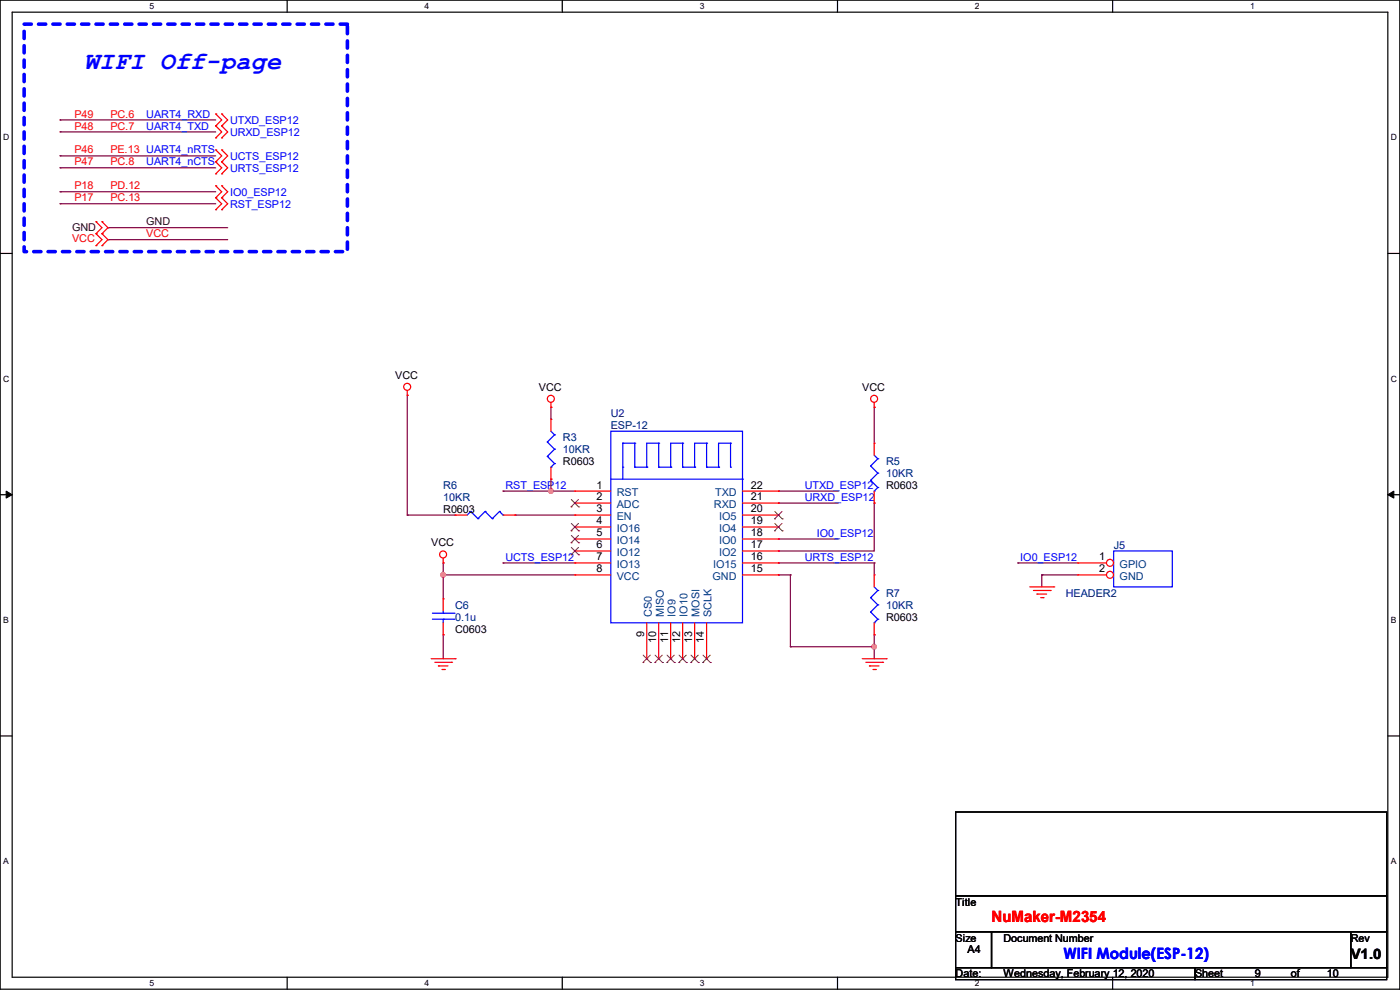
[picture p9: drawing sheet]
<svg xmlns="http://www.w3.org/2000/svg" width="297mm" height="210mm" viewBox="0 0 297 210" stroke-linecap="round" stroke-linejoin="round" font-family="sans-serif">
<path d="M0 0h297v209.8h-297zM2.6 2.6h291.8v204.7h-291.8z" fill="none" stroke="#000" stroke-width=".25"/>
<g fill="#fff">
<path d="M31.7 .3h1v2h-1z"/>
<path d="M31.7 207.6h1v1.9h-1z"/>
</g>
<path d="M60.9 0v2.6M60.9 207.3v2.5" fill="none" stroke="#000" stroke-width=".25"/>
<g fill="#fff">
<path d="M90.1 .3h1v2h-1z"/>
<path d="M90.1 207.6h1v1.9h-1z"/>
</g>
<path d="M119.3 0v2.6M119.3 207.3v2.5" fill="none" stroke="#000" stroke-width=".25"/>
<g fill="#fff">
<path d="M148.5 .3h.9v2h-.9z"/>
<path d="M148.5 207.6h.9v1.9h-.9z"/>
</g>
<path d="M177.7 0v2.6M177.7 207.3v2.5" fill="none" stroke="#000" stroke-width=".25"/>
<g fill="#fff">
<path d="M206.8 .3h1v2h-1z"/>
<path d="M206.8 207.6h1v1.9h-1z"/>
</g>
<path d="M236.1 0v2.6M236.1 207.3v2.5" fill="none" stroke="#000" stroke-width=".25"/>
<g fill="#fff">
<path d="M265.2 .3h1v2h-1z"/>
<path d="M265.2 207.6h1v1.9h-1z"/>
<path d="M.7 28.2h1.2v1.9h-1.2z"/>
<path d="M295.1 28.2h1.2v1.9h-1.2z"/>
<path d="M.7 79.3h1.2v2h-1.2z"/>
<path d="M295.1 79.3h1.2v2h-1.2z"/>
</g>
<path d="M0 53.8h2.6M294.4 53.8h2.6" fill="none" stroke="#000" stroke-width=".25"/>
<g fill="#fff">
<path d="M.7 130.5h1.2v2h-1.2z"/>
<path d="M295.1 130.5h1.1v2h-1.1z"/>
</g>
<path d="M0 104.9h2.6M294.4 104.9h2.6" fill="none" stroke="#000" stroke-width=".25"/>
<path d="M1.3 104.2l1.3 .7-1.3 .8zM294.4 104.9l1.3-.7v1.5z" fill="#000" stroke="#000" stroke-width=".21"/>
<g fill="#fff">
<path d="M.7 181.7h1.2v2h-1.2z"/>
<path d="M295.1 181.7h1.1v2h-1.1z"/>
</g>
<path d="M0 156.1h2.6M294.4 156.1h2.6M202.7 172.3h91.5v17.7h-91.5zM202.7 190h91.5v7.7h-91.5zM202.7 197.7h7.7v7.6h-7.7zM210.4 197.7h76.2v7.6h-76.2zM286.6 197.7h7.6v7.6h-7.6zM202.7 205.3h50.8v2.5h-50.8zM253.5 205.3h40.7v2.5h-40.7z" fill="none" stroke="#000" stroke-width=".25"/>
<path d="M5.1 5.1h68.6v48.3h-68.6z" fill="none" stroke="#00f" stroke-width=".76" stroke-dasharray="1.5 1.5"/>
<g fill="none" stroke="#800040" stroke-width=".25">
<path d="M12.7 33.1h.1M12.7 35.6h.1M12.7 28h.1M12.7 25.4h.1M12.7 33.1h33.1M12.7 35.6h33.1M12.7 28h33.1M12.7 25.4h33.1M12.7 40.7h.1M12.7 43.2h.1M12.7 40.7h33.1M12.7 43.2h33.1"/>
<path d="M22.9 48.3h.1M22.9 50.8h.1M22.9 48.3h25.4M22.9 50.8h25.4M86.4 83.9h.1M86.4 83.9v25.4M116.9 86.4h.1M116.9 86.4v2.5M185.5 86.4h.1M185.5 86.4v7.6M86.4 109.3h.1M86.4 109.3h10.2"/>
<path d="M94 119.4h.1M94 119.4v7.6M106.7 104.2h.1M106.7 119.4h.1M106.7 104.2h15.3M106.7 119.4h15.3M109.3 109.3h.1M109.3 109.3h12.7M116.9 101.6h.1M116.9 104.2h.1M116.9 101.6v2.6M165.1 104.2h.1"/>
<path d="M165.1 106.7h.1M165.1 116.9h.1M165.1 119.4h.1M165.1 114.3h.1M165.1 104.2h12.7M165.1 106.7h12.7M165.1 119.4h20.4M165.1 114.3h12.7M185.5 106.7h.1M185.5 119.4h.1M185.5 106.7v10.2h-20.4M185.5 119.4v2.6"/>
<path d="M215.9 119.4h.1M215.9 119.4h12.7M94 122h.1M94 134.7h.1M94 122h28M94 134.7v5M165.1 122h.1M165.1 122h2.6M167.7 122h.1M167.7 137.2h.1M167.7 122v15.2M167.7 137.2h17.8"/>
<path d="M185.5 137.2h.1M185.5 134.7h.1M185.5 134.7v5M221 122h.1M221 122h7.6M221 122v2.5"/>
</g>
<g fill="#f0f" stroke="#f0f" stroke-width=".25">
<circle cx="94" cy="121.9" r=".5"/>
<circle cx="116.9" cy="104.2" r=".5"/>
<circle cx="185.4" cy="137.2" r=".5"/>
</g>
<g fill="none" stroke="#f00" stroke-width=".25">
<path d="M45.8 26.7h.1M45.8 29.3h.1M45.8 24.2h.1M45.8 31.8h.1M45.8 34.3h.1M45.8 36.9h.1M45.8 39.4h.1M45.8 26.7l1.2 1.3-1.2 1.3M45.8 24.2l1.2 1.2-1.2 1.3M45.8 31.8l1.2 1.3-1.2 1.2M45.8 34.3l1.2 1.3-1.2 1.3M45.8 39.4l1.2 1.3-1.2 1.3"/>
<path d="M47 26.7h.1M47 29.3h.1M47 24.2h.1M47 31.8h.1M47 34.3h.1M47 36.9h.1M47 39.4h.1M47 26.7l1.3 1.3-1.3 1.3M47 24.2l1.3 1.2-1.3 1.3M47 31.8l1.3 1.3-1.3 1.2M47 34.3l1.3 1.3-1.3 1.3M47 39.4l1.3 1.3-1.3 1.3"/>
<path d="M20.4 49.6h.1M20.4 52.1h.1M20.4 47h.1M20.4 49.6l1.2 1.2-1.2 1.3M20.4 47l1.2 1.3-1.2 1.3M21.6 52.1h.1M21.6 49.6h.1M21.6 47h.1M21.6 49.6l1.3 1.2-1.3 1.3M21.6 47l1.3 1.3-1.3 1.3M45.8 42h.1M45.8 44.5h.1"/>
<path d="M45.8 42l1.2 1.2-1.2 1.3M47 42h.1M47 44.5h.1M47 42l1.3 1.2-1.3 1.3M86.4 83.9h.1M86.4 82.8v1.1M116.9 86.4h.1M116.9 85.4v1M185.5 86.4h.1M185.5 85.4v1M94 119.4h.1M94 118.4v1"/>
<path d="M91.5 139.7h5.1M96.6 139.7h.1M182.9 139.7h5.1M188 139.7h.1M218.5 124.5h5.1M219.2 125.3h3.6M220 126h.1M220 126h2M220.8 126.8h.5M221.3 126.8h.1M222.8 125.3h.1M223.6 124.5h.1"/>
<path d="M92.2 140.5h3.6M93 141.3h.1M93 141.3h2M93.8 142h.5M94.3 142h.1M95.8 140.5h.1M183.7 140.5h3.5M184.4 141.3h.1M184.4 141.3h2.1M185.2 142h.5M185.7 142h.1M187.2 140.5h.1"/>
<circle cx="86.4" cy="82.1" r=".74"/>
<circle cx="116.9" cy="84.6" r=".74"/>
<circle cx="185.4" cy="84.6" r=".74"/>
<circle cx="94" cy="117.6" r=".74"/>
</g>
<path d="M236.3 116.9h12.4v7.6h-12.4z" fill="none" stroke="#00f" stroke-width=".25"/>
<circle cx="235.5" cy="119.4" r=".74" fill="#fff" stroke="#f00" stroke-width=".25"/>
<path d="M228.6 119.4h.1M228.6 119.4h6.1" fill="none" stroke="#f00" stroke-width=".25"/>
<circle cx="235.5" cy="121.9" r=".74" fill="#fff" stroke="#f00" stroke-width=".25"/>
<g fill="none" stroke="#f00" stroke-width=".25">
<path d="M116.9 88.9h.1M116.9 88.9v2.6M116.9 99.1v2.5M185.5 94h.1M185.5 94v2.6M96.6 109.3h.1M96.6 109.3h2.5M106.7 109.3h2.6M109.3 109.3h.1M116.9 101.6h.1M122 104.2h.1M122 106.7h.1"/>
<path d="M122 109.3h.1M122 111.8h.1M122 114.3h.1M122 116.9h.1M122 119.4h.1M122 109.3h7.6M122 104.2h7.6M122 106.7h7.6M122 111.8h7.6M122 114.3h7.6M122 116.9h7.6M122 119.4h7.6"/>
<path d="M157.5 109.3h7.6M157.5 104.2h7.6M157.5 106.7h7.6M157.5 111.8h7.6M157.5 114.3h7.6M157.5 116.9h7.6M157.5 119.4h7.6M165.1 104.2h.1M165.1 106.7h.1M165.1 109.3h.1M165.1 111.8h.1M165.1 114.3h.1"/>
<path d="M165.1 116.9h.1M165.1 119.4h.1M185.5 106.7h.1M185.5 104.2v2.5M94 127h.1M94 134.7h.1M94 127v2.6M94 132.1v2.6M122 122h.1M122 122h7.6M137.2 139.7h.1M137.2 132.1v7.6"/>
<path d="M139.7 139.7h.1M139.7 132.1v7.6M142.3 139.7h.1M142.3 132.1v7.6M144.8 139.7h.1M144.8 132.1v7.6M147.4 139.7h.1M147.4 132.1v7.6M149.9 139.7h.1M149.9 132.1v7.6M157.5 122h7.6M165.1 122h.1"/>
<path d="M185.5 122h.1M185.5 134.7h.1M185.5 122v2.5M185.5 132.1v2.6M228.6 122h.1M228.6 122h6.1"/>
</g>
<g fill="none" stroke="#00f" stroke-width=".25">
<path d="M116.1 93.8h.1M116.1 96.8h.1M116.1 93.8l1.5 1.5M116.1 96.8l1.5 1.5M116.9 99.1h.1M116.9 91.5l.7 .7M117.6 92.2h.1M117.6 95.3h.1M117.6 98.3h.1M117.6 92.2l-1.5 1.6M117.6 95.3l-1.5 1.5M117.6 98.3l-.7 .8"/>
<path d="M129.6 91.5h27.9v40.6h-27.9zM132.1 94h.1M132.1 99.1h.1M132.1 94v7.6M132.1 94h2.6M134.7 99.1h.1M134.7 94h.1M134.7 94v5.1M134.7 99.1h2.5M137.2 99.1h.1M139.7 94h.1M139.7 99.1h.1"/>
<path d="M139.7 94h-2.5v5.1M139.7 99.1h2.6M139.7 94v5.1M142.3 99.1h.1M144.8 94h.1M144.8 99.1h.1M144.8 94h-2.5v5.1M144.8 99.1h2.6M144.8 94v5.1M147.4 99.1h.1M149.9 94h.1M149.9 99.1h.1"/>
<path d="M149.9 94h-2.5v5.1M149.9 99.1h2.5M149.9 94v5.1M152.4 99.1h.1M155 94h.1M155 99.1h.1M155 94h-2.6v5.1M155 94v5.1M184.7 98.8h.1M184.7 98.8l1.5 1.6M185.5 96.6l.7 .7M186.2 97.3h.1"/>
<path d="M186.2 97.3l-1.5 1.5M99.9 108.5h.1M99.9 108.5l-.8 .8M99.9 108.5l1.5 1.5M101.4 110h.1M102.9 108.5h.1M102.9 108.5l-1.5 1.5M102.9 108.5l1.5 1.5M104.4 110h.1M106 108.5h.1M106 108.5l-1.6 1.5M106 108.5l.7 .8"/>
<path d="M106.7 109.3h.1M129.6 101.6h27.9M157.5 101.6h.1M184.7 101.9h.1M184.7 101.9l1.5 1.5M185.5 104.2h.1M186.2 100.4h.1M186.2 103.4h.1M186.2 100.4l-1.5 1.5M186.2 103.4l-.7 .8M91.7 131.4h4.6M91.7 130.1h4.6"/>
<path d="M94 130.1h.1M94 131.4h.1M94 129.6v.5M94 131.4v.7M96.3 131.4h.1M96.3 130.1h.1M184.7 126.8h.1M184.7 129.8h.1M184.7 126.8l1.5 1.5M184.7 129.8l1.5 1.6M185.5 132.1h.1M185.5 124.5l.7 .8"/>
<path d="M186.2 125.3h.1M186.2 128.3h.1M186.2 131.4h.1M186.2 125.3l-1.5 1.5M186.2 128.3l-1.5 1.5M186.2 131.4l-.7 .7"/>
</g>
<g fill="none" stroke="#804000" stroke-width=".21">
<path d="M121.2 107.5h.1M121.2 112.6h.1M121.2 115.1h.1M121.2 117.7h.1M121.2 106l1.6 1.5M121.2 111l1.6 1.6M121.2 113.6l1.6 1.5M121.2 116.1l1.6 1.6M122.7 106l-1.5 1.5M122.7 111l-1.5 1.6M122.7 113.6l-1.5 1.5M122.7 116.1l-1.5 1.6"/>
<path d="M122.8 107.5h.1M122.8 112.6h.1M122.8 115.1h.1M122.8 117.7h.1M164.3 110.1h.1M164.3 112.6h.1M164.4 108.5l1.5 1.6M164.4 111l1.5 1.6M165.9 108.5l-1.6 1.6M165.9 111l-1.6 1.6M165.9 110.1h.1M165.9 112.6h.1"/>
<path d="M136.4 139l1.6 1.5M138 139l-1.6 1.5M139 139l1.5 1.5M140.5 139l-1.6 1.5M141.5 139l1.6 1.5M143 139l-1.5 1.5M144.1 139l1.5 1.5M145.6 139l-1.6 1.5M146.6 139l1.6 1.5M148.1 139l-1.5 1.5M149.1 139l1.6 1.5M150.7 139l-1.6 1.5"/>
<path d="M136.4 140.5h.1M138 140.5h.1M138.9 140.5h.1M140.5 140.5h.1M141.5 140.5h.1M143.1 140.5h.1M144 140.5h.1M145.6 140.5h.1M146.6 140.5h.1M148.2 140.5h.1M149.1 140.5h.1M150.7 140.5h.1"/>
</g>
<g fill="#f0f" stroke="#f0f" stroke-width=".25">
<circle cx="94" cy="121.9" r=".5"/>
<circle cx="116.9" cy="104.2" r=".5"/>
<circle cx="185.4" cy="137.2" r=".5"/>
</g>
<text font-size="5.3" fill="#00f" x="17.8" y="14.7">WIFI Off-page</text>
<text font-size="3.3" fill="#f00" x="210.4" y="195.7">NuMaker-M2354</text>
<text font-size="3.3" fill="#00f" x="225.6" y="203.4">WIFI Module(ESP-12)</text>
<text font-size="3" x="286.6" y="203.5">V1.0</text>
<g font-size="2.3" fill="#f00">
<text x="15.8" y="27.5">P48</text>
<text x="15.8" y="24.9">P49</text>
<text x="23.4" y="27.5">PC.7</text>
<text x="23.4" y="24.9">PC.6</text>
<text x="15.8" y="32.6">P46</text>
<text x="15.8" y="35.1">P47</text>
<text x="23.4" y="32.6">PE.13 UART4_nRTS</text>
<text x="23.4" y="35.1">PC.8</text>
<text x="15.8" y="40.2">P18</text>
<text x="23.4" y="40.2">PD.12</text>
<text x="15.8" y="42.7">P17</text>
<text x="23.4" y="42.7">PC.13</text>
<text x="15.3" y="51.4">VCC</text>
<text x="31" y="50.3">VCC</text>
</g>
<g font-size="2.3" fill="#00f">
<text x="31" y="27.5">UART4_TXD</text>
<text x="31" y="24.9">UART4_RXD</text>
<text x="48.8" y="28.8">URXD_ESP12</text>
<text x="48.8" y="26.2">UTXD_ESP12</text>
<text x="31" y="35.1">UART4_nCTS</text>
<text x="48.8" y="33.9">UCTS_ESP12</text>
<text x="48.8" y="36.4">URTS_ESP12</text>
<text x="48.8" y="41.5">IO0_ESP12</text>
<text x="48.8" y="44">RST_ESP12</text>
<text x="107.2" y="103.7">RST_ESP12</text>
<text x="170.7" y="103.7">UTXD_ESP12</text>
<text x="170.7" y="106.2">URXD_ESP12</text>
<text x="173.3" y="113.8">IO0_ESP12</text>
<text x="107.2" y="118.9">UCTS_ESP12</text>
<text x="170.7" y="118.9">URTS_ESP12</text>
<text x="216.5" y="118.9">IO0_ESP12</text>
</g>
<g font-size="2.3" fill="#400000">
<text x="31" y="47.8">GND</text>
<text x="15.3" y="49.1">GND</text>
</g>
<g font-size="2.3">
<text x="83.9" y="80.3">VCC</text>
<text x="114.3" y="82.9">VCC</text>
<text x="182.9" y="82.9">VCC</text>
<text x="119.4" y="98.6">R0603</text>
<text x="126.5" y="103.6">1</text>
<text x="126.5" y="106.2">2</text>
<text x="159.3" y="103.6">22</text>
<text x="159.3" y="106.2">21</text>
<text x="188" y="103.7">R0603</text>
<text x="94" y="108.8">R0603</text>
<text x="126.5" y="108.7">3</text>
<text x="126.5" y="111.3">4</text>
<text x="126.5" y="113.8">5</text>
<text x="159.3" y="108.7">20</text>
<text x="159.3" y="111.3">19</text>
<text x="159.3" y="113.8">18</text>
<text x="91.5" y="115.9">VCC</text>
<text x="126.5" y="116.3">6</text>
<text x="126.5" y="118.9">7</text>
<text x="159.3" y="116.3">17</text>
<text x="159.3" y="118.9">16</text>
<text x="233.2" y="118.9">1</text>
<text x="126.5" y="121.4">8</text>
<text x="159.3" y="121.4">15</text>
<text x="233.2" y="121.4">2</text>
<text x="188" y="131.7">R0603</text>
<text x="96.6" y="134.2">C0603</text>
<text x="136.7" y="135.2" transform="rotate(-90 136.7 135.2)">9</text>
<text x="139.2" y="136.4" transform="rotate(-90 139.2 136.4)">10</text>
<text x="141.7" y="136.4" transform="rotate(-90 141.7 136.4)">11</text>
<text x="144.3" y="136.4" transform="rotate(-90 144.3 136.4)">12</text>
<text x="146.8" y="136.4" transform="rotate(-90 146.8 136.4)">13</text>
<text x="149.4" y="136.4" transform="rotate(-90 149.4 136.4)">14</text>
<text x="202.7" y="192.1">Title</text>
<text x="202.7" y="199.7">Size</text>
<text x="205.3" y="202.3">A4</text>
<text x="212.9" y="199.7">Document Number</text>
<text x="286.6" y="199.7">Rev</text>
<text x="202.7" y="207.3">Date:</text>
<text x="212.9" y="207.3">Wednesday, February 12, 2020</text>
<text x="253.5" y="207.3">Sheet</text>
<text x="266.2" y="207.3">9</text>
<text x="273.9" y="207.3">of</text>
<text x="281.5" y="207.3">10</text>
</g>
<g font-size="2.3" fill="#000080">
<text x="129.6" y="88.5">U2</text>
<text x="119.4" y="93.6">R3</text>
<text x="129.6" y="91">ESP-12</text>
<text x="119.4" y="96.1">10KR</text>
<text x="188" y="98.6">R5</text>
<text x="188" y="101.2">10KR</text>
<text x="94" y="103.7">R6</text>
<text x="94" y="106.3">10KR</text>
<text x="236.3" y="116.4">J5</text>
<text x="96.6" y="129.1">C6</text>
<text x="96.6" y="131.7">0.1u</text>
<text x="188" y="126.6">R7</text>
<text x="188" y="129.1">10KR</text>
<text x="226.1" y="126.6">HEADER2</text>
</g>
<g font-size="2.3" fill="#004080">
<text x="130.9" y="105.2">RST</text>
<text x="130.9" y="107.8">ADC</text>
<text x="151.5" y="107.8">RXD</text>
<text x="151.7" y="105.2">TXD</text>
<text x="130.9" y="110.3">EN</text>
<text x="130.9" y="112.9">IO16</text>
<text x="152.6" y="110.3">IO5</text>
<text x="152.6" y="112.9">IO4</text>
<text x="130.9" y="115.4">IO14</text>
<text x="130.9" y="117.9">IO12</text>
<text x="152.6" y="115.4">IO0</text>
<text x="152.6" y="117.9">IO2</text>
<text x="130.9" y="120.5">IO13</text>
<text x="130.9" y="123">VCC</text>
<text x="151.2" y="123">GND</text>
<text x="151.3" y="120.5">IO15</text>
<text x="237.5" y="120.5">GPIO</text>
<text x="237.5" y="123">GND</text>
<text x="138.3" y="130.9" transform="rotate(-90 138.3 130.9)">CS0</text>
<text x="140.8" y="130.9" transform="rotate(-90 140.8 130.9)">MISO</text>
<text x="143.3" y="130.9" transform="rotate(-90 143.3 130.9)">IO9</text>
<text x="145.9" y="130.9" transform="rotate(-90 145.9 130.9)">IO10</text>
<text x="148.4" y="130.9" transform="rotate(-90 148.4 130.9)">MOSI</text>
<text x="151" y="130.9" transform="rotate(-90 151 130.9)">SCLK</text>
</g>
<g font-size="1.8">
<text x="31.7" y="1.9">5</text>
<text x="90.1" y="1.9">4</text>
<text x="148.5" y="1.9">3</text>
<text x="206.8" y="1.9">2</text>
<text x="265.2" y="1.9">1</text>
<text x=".7" y="29.8">D</text>
<text x="295.1" y="29.8">D</text>
<text x=".7" y="80.9">C</text>
<text x="295.1" y="80.9">C</text>
<text x=".7" y="132.1">B</text>
<text x="295.1" y="132.1">B</text>
<text x=".7" y="183.3">A</text>
<text x="295.1" y="183.3">A</text>
<text x="31.7" y="209.2">5</text>
<text x="90.1" y="209.2">4</text>
<text x="148.5" y="209.2">3</text>
<text x="206.8" y="209.2">2</text>
<text x="265.2" y="209.2">1</text>
</g>
</svg>
